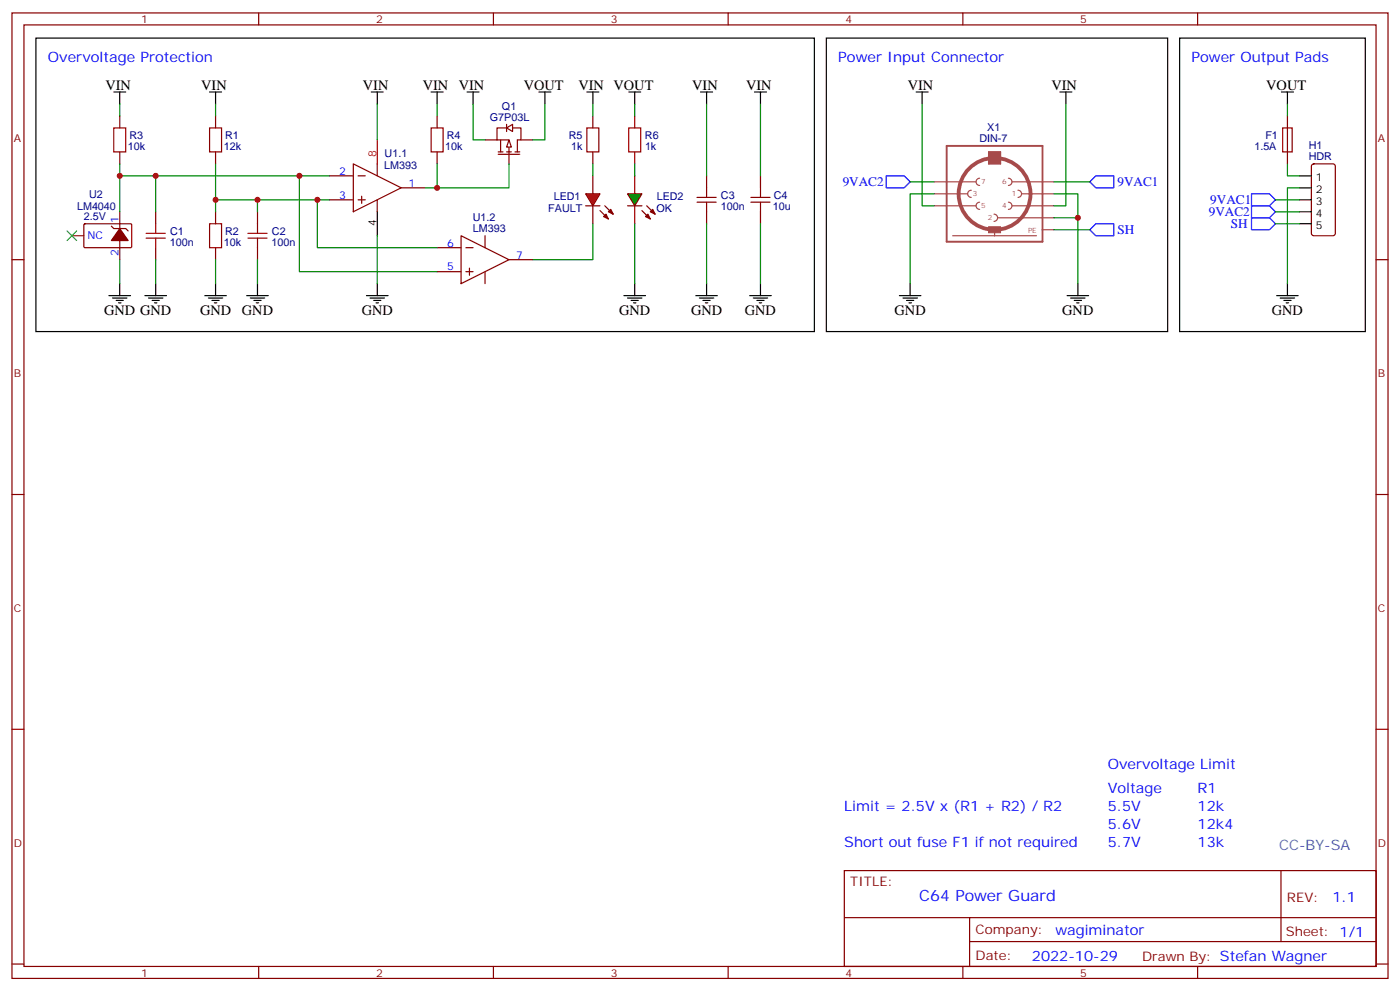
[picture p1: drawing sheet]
<svg xmlns="http://www.w3.org/2000/svg" width="412mm" height="292mm" viewBox="0 0 412 292" stroke-linecap="round" stroke-linejoin="round" font-family="sans-serif">
<g fill="none" stroke="#870000" stroke-width=".35">
<path d="M3.5 3.8h405.4v284.3h-405.4zM7.1 7.3h398.2v277.3h-398.2zM76.2 3.8v3.5M145.3 3.8v3.5M214.5 3.8v3.5M283.6 3.8v3.5M352.8 3.8v3.5M35.3 34.1v3.6M63.5 34.1v3.6M149.2 36.6v2.1M149.2 37.7h-2.8v3.5h3.5v3.5M151 37.7h2.5v3.5h-1.1v3.5"/>
<path d="M35.3 44.7v3.6M63.5 44.7v3.6M97 51.8h7.1M97 58.8h7.1M104.1 48.3l14.1 7-14.1 7.1zM105.5 51.8h2.1M105.5 58.8h2.1M106.5 57.8v2.1M111.1 48.3v3.5M111.1 58.8v3.6M118.2 55.3h7M146.8 44.7h1.4"/>
<path d="M146.8 45.4h6.3M147.5 41.2v3.5M149.2 44.7h1.4M151.7 44.7h1.4M3.5 76.5h3.6M21.2 69.4h3.5M24.8 66.1l.2-.2h13.6l.2 .4-.1 6.5-.2 .2-13.6-.1-.2-.3zM32.8 66.6l.7 .7h3.5l.7 .7M35.3 62.4v14.1M45.9 62.4v3.5M45.9 73v3.5M63.5 62.4v3.5"/>
<path d="M63.5 73v3.5M75.8 62.4v3.5M75.8 73v3.5M128.8 73h7M135.8 69.4l14.1 7.1-14.1 7zM137.2 73h2.1M138.3 79v2.1M142.9 69.4v3.6M149.9 76.5h7.1M405.3 76.5h3.6M128.8 80h7M137.2 80h2.1"/>
<path d="M142.9 80v3.5M3.5 145.6h3.6M405.3 145.6h3.6M3.5 214.8h3.6M405.3 214.8h3.6M248.7 256.4h156.6v28.2h-156.6zM377.3 256.4v20.9M248.7 270.2h156.5M285.6 277.3h119.6M285.6 270.2v14.2M3.5 283.9h3.6M76.2 284.6v3.5"/>
<path d="M145.3 284.6v3.5M214.5 284.6v3.5M283.6 284.6v3.5M352.8 284.6v3.5M405.3 283.9h3.6"/>
</g>
<path d="M111.1 41.2v7.1" fill="none" stroke="#f00" stroke-width=".35"/>
<path d="M33.5 27.1h3.5M35.3 27.1v3.5M111.1 62.4v7" fill="none" stroke="#000" stroke-width=".35"/>
<path d="M35.3 67.3l2.4 3.5h-4.9z" fill="#870000" stroke="#870000" stroke-width=".35"/>
<g fill="none" stroke="#a64a4a" stroke-width=".35">
<path d="M275.2 57.1h9.8M275.2 53.6h12.3M286.1 56a1.06 1.06 0 0 0-1.1 1.1 1.06 1.06 0 0 0 1.1 1M288.6 52.5a1.06 1.06 0 0 0-1.1 1.1 1.06 1.06 0 0 0 1.1 1M288.6 59.5a1.06 1.06 0 0 0-1.1 1.1 1.06 1.06 0 0 0 1.1 1.1M291.2 44.7h3.5v3.6h-3.5zM297 59.5a1.06 1.06 0 0 1 1.1 1.1 1.06 1.06 0 0 1-1.1 1.1M297 52.5a1.06 1.06 0 0 1 1.1 1.1 1.06 1.06 0 0 1-1.1 1M298.1 53.6h12.3M299.9 56a1.06 1.06 0 0 1 1 1.1 1.06 1.06 0 0 1-1 1M300.9 57.1h9.5M275.2 60.6h12.3"/>
<path d="M280.6 69.4h24.7M292.8 63.1a1.06 1.06 0 0 1 1.1 1 1.06 1.06 0 0 1-1.1 1.1M293 67.7v1.7M293.9 64.1h16.5M298.1 60.6h12.3M307 67.7h3.4"/>
</g>
<path d="M278.9 43h28.2v28.2h-28.2z" fill="none" stroke="#a64a4a" stroke-width=".56"/>
<path d="M303.6 57.1a10.6 10.6 0 0 0-15.5-9.4 10.6 10.6 0 0 0-1.2 18.1 10.6 10.6 0 0 0 16.6-7.3l.1-1.3" fill="none" stroke="#a64a4a" stroke-width="1.1"/>
<g fill="#a64a4a" stroke="#a64a4a" stroke-width=".29">
<path d="M291.2 44.7h3.5v3.6h-3.5z"/>
<path d="M291.2 66.8h3.5v1.7h-3.5z"/>
</g>
<path d="M33.5 37.7h3.5v7h-3.5zM61.7 37.7h3.6v7h-3.6zM43 70.1h5.7M43 68.7h5.7M45.9 65.9v2.8M45.9 70.1v2.9M61.7 65.9h3.6v7.1h-3.6zM73 70.1h5.7M73 68.7h5.7M75.8 65.9v2.8M75.8 70.1v2.9" fill="none" stroke="#a10000" stroke-width=".35"/>
<path d="M19.8 68l2.8 2.8M22.6 68l-2.8 2.8" fill="none" stroke="#3c3" stroke-width=".35"/>
<path d="M35.3 48.3v14.1M35.3 51.8h61.7M45.9 51.8v10.6M63.5 48.3v14.1M63.5 58.8h33.5M75.8 58.8v3.6M88.2 51.8v28.2h40.6M93.5 58.8v14.2h35.3" fill="none" stroke="#008700" stroke-width=".35"/>
<g fill="#fff" stroke="#870000" stroke-width=".35">
<path d="M149.2 37.7l1.8-1.1v2.1z"/>
<path d="M149.9 41.2l.7 2.1h-1.4z"/>
</g>
<path d="M128.8 34.1v3.6M128.8 44.7v3.6M142.9 41.2h3.5M149.9 44.7v3.6M153.5 41.2h3.5M174.6 51.8v5.3M172.5 60.6h4.2M174.6 60.6v5.3M176.7 62l2.5 2.5M178.2 60.6l2.4 2.5" fill="none" stroke="#870000" stroke-width=".35"/>
<path d="M127 37.7h3.5v7h-3.5z" fill="none" stroke="#a10000" stroke-width=".35"/>
<path d="M61.7 27.1h3.6M63.5 27.1v3.5M109.4 27.1h3.5M111.1 27.1v3.5M127 27.1h3.5M128.8 27.1v3.5M137.6 27.1h3.5M139.3 27.1v3.5M158.7 27.1h3.6M160.5 27.1v3.5M172.9 27.1h3.5M174.6 27.1v3.5" fill="none" stroke="#000" stroke-width=".35"/>
<path d="M35.3 30.6v3.5M63.5 30.6v3.5M111.1 30.6v10.6M128.8 30.6v3.5M139.3 30.6v10.6h3.6M160.5 30.6v10.6h-3.5M128.8 48.3v7M149.9 48.3v7h-24.7" fill="none" stroke="#008700" stroke-width=".35"/>
<g fill="#870000" stroke="#870000" stroke-width=".35">
<path d="M177.8 63.8l.7-.7 .7 1.4z"/>
<path d="M179.2 62.4l.7-.7 .7 1.4z"/>
</g>
<path d="M172.5 57.1h4.2l-2.1 3.5z" fill="#f00" stroke="#870000" stroke-width=".35"/>
<path d="M172.9 37.7h3.5v7h-3.5z" fill="none" stroke="#a10000" stroke-width=".35"/>
<path d="M174.6 34.1v3.6M174.6 44.7v3.6M187 51.8v5.3M187 60.6v5.3" fill="none" stroke="#870000" stroke-width=".35"/>
<path d="M184.9 57.1h4.2l-2.1 3.5z" fill="#0c0" stroke="#870000" stroke-width=".35"/>
<path d="M187 34.1v3.6M379.2 34.1v14.2M187 44.7v3.6M208.1 51.8v3.5M224 51.8v3.5M386.5 48.5l.5-.2h5.6l.7 .4v20l-.4 .7h-5.9l-.7-.4v-20zM184.9 60.6h4.2M189.1 62l2.5 2.5M190.5 60.6l2.5 2.5M208.1 62.4v3.5M224 62.4v3.5" fill="none" stroke="#870000" stroke-width=".35"/>
<g fill="#870000" stroke="#870000" stroke-width=".35">
<path d="M190.1 63.8l.8-.7 .7 1.4z"/>
<path d="M191.6 62.4l.7-.7 .7 1.4z"/>
</g>
<path d="M185.2 37.7h3.5v7h-3.5zM377.8 37.7h2.8v7h-2.8zM205.3 59.5h5.7M205.3 58.1h5.7M208.1 55.3v2.8M208.1 59.5v2.9M221.2 59.5h5.6M221.2 58.1h5.6M224 55.3v2.8M224 59.5v2.9" fill="none" stroke="#a10000" stroke-width=".35"/>
<g fill="none" stroke="#000" stroke-width=".35">
<path d="M10.6 11.2h229.3v86.4h-229.3zM243.4 11.2h100.6v86.4h-100.6zM347.5 11.2h54.7v86.4h-54.7zM185.2 27.1h3.5M187 27.1v3.5M206.4 27.1h3.5M208.1 27.1v3.5M222.2 27.1h3.6M224 27.1v3.5M269.9 27.1h3.5M271.6 27.1v3.5M312.2 27.1h3.5"/>
<path d="M314 27.1v3.5M377.5 27.1h3.5M379.2 27.1v3.5M382.8 51.8h3.5M382.8 55.3h3.5M382.8 58.8h3.5M382.8 62.4h3.5M382.8 65.9h3.5M32.1 87.1h6.4M33.2 87.8h4.2M34.2 88.5h2.1M34.9 89.2h.7"/>
<path d="M35.3 83.5v3.6M42.7 87.1h6.3M43.7 87.8h4.3M44.8 88.5h2.1M45.5 89.2h.7M45.9 83.5v3.6M60.3 87.1h6.4M61.4 87.8h4.2M62.4 88.5h2.2M63.1 89.2h.8M63.5 83.5v3.6M72.7 87.1h6.3"/>
<path d="M73.7 87.8h4.3M74.8 88.5h2.1M75.5 89.2h.7M75.8 83.5v3.6M107.9 87.1h6.4M109 87.8h4.2M110.1 88.5h2.1M110.8 89.2h.7M111.1 83.5v3.6M183.8 87.1h6.3M184.9 87.8h4.2M185.9 88.5h2.1"/>
<path d="M186.6 89.2h.7M187 83.5v3.6M205 87.1h6.3M206 87.8h4.3M207.1 88.5h2.1M207.8 89.2h.7M208.1 83.5v3.6M220.8 87.1h6.4M221.9 87.8h4.2M223 88.5h2.1M223.7 89.2h.7M224 83.5v3.6"/>
<path d="M264.9 87.1h6.4M266 87.8h4.2M267.1 88.5h2.1M267.8 89.2h.7M268.1 83.5v3.6M314.3 87.1h6.4M315.4 87.8h4.2M316.4 88.5h2.2M317.1 89.2h.8M317.5 83.5v3.6M376.1 87.1h6.3M377.1 87.8h4.3"/>
<path d="M378.2 88.5h2.1M378.9 89.2h.7M379.2 83.5v3.6"/>
</g>
<g fill="none" stroke="#008700" stroke-width=".35">
<path d="M174.6 30.6v3.5M187 30.6v3.5M208.1 30.6v21.2M224 30.6v21.2M271.6 30.6v30h3.6M314 30.6v30h-3.6M379.2 30.6v3.5M174.6 48.3v3.5M187 48.3v3.5M268.1 53.6h7.1M275.2 57.1h-7.1v26.4M310.4 57.1h7.1v26.4"/>
<path d="M310.4 53.6h10.6M375.7 58.8h7.1M379.2 48.3v3.5h3.6M382.8 55.3h-3.6v28.2M35.3 76.5v7M45.9 76.5v7M63.5 76.5v7M75.8 76.5v7M111.1 69.4v14.1M174.6 65.9v10.6h-17.6M187 65.9v17.6M208.1 65.9v17.6"/>
<path d="M224 65.9v17.6M310.4 64.1h7.1M310.4 67.7h10.6M375.7 62.4h7.1M375.7 65.9h7.1"/>
</g>
<path d="M261.1 51.8h5.2l1.8 1.8-1.8 1.7h-5.2zM322.8 51.8h5.3v3.5h-5.3l-1.8-1.7zM368.7 57.1h5.2l1.8 1.7-1.8 1.8h-5.2zM322.8 65.9h5.3v3.5h-5.3l-1.8-1.7zM368.7 64.1h5.2l1.8 1.8-1.8 1.8h-5.2zM368.7 60.6h5.2l1.8 1.8-1.8 1.7h-5.2z" fill="none" stroke="#00f" stroke-width=".35"/>
<g fill="#c00">
<circle cx="35.3" cy="51.8" r=".88"/>
<circle cx="45.9" cy="51.8" r=".88"/>
<circle cx="63.5" cy="58.8" r=".88"/>
<circle cx="75.8" cy="58.8" r=".88"/>
<circle cx="93.5" cy="58.8" r=".88"/>
<circle cx="88.2" cy="51.8" r=".88"/>
<circle cx="128.8" cy="55.3" r=".88"/>
<circle cx="317.5" cy="64.1" r=".88"/>
</g>
<text font-size="4.6" fill="#00f" x="270.8" y="265.4">C64 Power Guard</text>
<g font-size="4.2" fill="#00f">
<text x="14.1" y="18.3">Overvoltage Protection</text>
<text x="246.9" y="18.3">Power Input Connector</text>
<text x="351" y="18.3">Power Output Pads</text>
<text x="326.3" y="226.4">Overvoltage Limit</text>
<text x="326.3" y="233.5">Voltage</text>
<text x="352.8" y="233.5">R1</text>
<text x="248.7" y="238.8">Limit = 2.5V x (R1 + R2) / R2</text>
<text x="326.3" y="238.8">5.5V</text>
<text x="352.8" y="238.8">12k</text>
<text x="326.3" y="244.1">5.6V</text>
<text x="352.8" y="244.1">12k4</text>
<text x="248.7" y="249.3">Short out fuse F1 if not required</text>
<text x="326.3" y="249.3">5.7V</text>
<text x="352.8" y="249.3">13k</text>
<text x="392.5" y="265.7">1.1</text>
<text x="310.9" y="275.2">wagiminator</text>
<text x="304" y="283">2022-10-29</text>
</g>
<g font-size="4.2">
<text x="31" y="26.4">VIN</text>
<text x="59.3" y="26.4">VIN</text>
<text x="106.9" y="26.4">VIN</text>
<text x="124.5" y="26.4">VIN</text>
<text x="135.1" y="26.4">VIN</text>
<text x="154.3" y="26.4">VOUT</text>
<text x="170.4" y="26.4">VIN VOUT</text>
<text x="203.9" y="26.4">VIN</text>
<text x="219.8" y="26.4">VIN</text>
<text x="267.4" y="26.4">VIN</text>
<text x="309.7" y="26.4">VIN</text>
<text x="373" y="26.4">VOUT</text>
<text x="30.7" y="92.7">GND GND</text>
<text x="58.9" y="92.7">GND</text>
<text x="71.3" y="92.7">GND</text>
<text x="106.5" y="92.7">GND</text>
<text x="182.4" y="92.7">GND</text>
<text x="203.6" y="92.7">GND</text>
<text x="219.4" y="92.7">GND</text>
<text x="263.5" y="92.7">GND</text>
<text x="312.9" y="92.7">GND</text>
<text x="374.6" y="92.7">GND</text>
</g>
<text font-size="4.2" fill="#0099b0" x="376.8" y="250.4">CC-BY-SA</text>
<g font-size="3.9" fill="#00f">
<text x="248.2" y="54.9">9VAC2</text>
<text x="329.2" y="54.8">9VAC1</text>
<text x="356.1" y="63.7">9VAC2</text>
<text x="356.5" y="60.1">9VAC1</text>
<text x="329.2" y="68.9">SH</text>
<text x="362.6" y="67.2">SH</text>
</g>
<g font-size="3.9" fill="#800">
<text x="250.5" y="261">TITLE:</text>
<text x="379.1" y="265.7">REV:</text>
<text x="287.4" y="275.2">Company:</text>
<text x="378.7" y="275.8">Sheet: 1/1</text>
<text x="287.4" y="282.9">Date:</text>
<text x="336.4" y="282.9">Drawn By: Stefan Wagner</text>
</g>
<g font-size="3.2" fill="#800">
<text x="41.6" y="6.8">1</text>
<text x="110.8" y="6.8">2</text>
<text x="179.9" y="6.8">3</text>
<text x="249.1" y="6.8">4</text>
<text x="318.2" y="6.8">5</text>
<text x="4.1" y="41.9">A</text>
<text x="405.9" y="41.9">A</text>
<text x="4.1" y="111.1">B</text>
<text x="405.9" y="111.1">B</text>
<text x="4.1" y="180.2">C</text>
<text x="405.9" y="180.2">C</text>
<text x="4.1" y="249.3">D</text>
<text x="405.9" y="249.3">D</text>
<text x="41.6" y="287.6">1</text>
<text x="110.8" y="287.6">2</text>
<text x="179.9" y="287.6">3</text>
<text x="249.1" y="287.6">4</text>
<text x="318.2" y="287.6">5</text>
</g>
<g font-size="3.2" fill="#000080">
<text x="144.3" y="35.6">G7P03L</text>
<text x="147.9" y="32.4">Q1</text>
<text x="38.1" y="40.9">R3</text>
<text x="66.3" y="40.9">R1</text>
<text x="131.6" y="40.9">R4</text>
<text x="167.6" y="40.9">R5</text>
<text x="190" y="40.9">R6</text>
<text x="288.5" y="42">DIN-7</text>
<text x="290.8" y="38.7">X1</text>
<text x="372.7" y="40.9">F1</text>
<text x="37.7" y="44.1">10k</text>
<text x="65.9" y="44.1">12k</text>
<text x="113.3" y="46.3">U1.1</text>
<text x="131.2" y="44.1">10k</text>
<text x="168.2" y="44.1">1k</text>
<text x="190" y="44.1">1k</text>
<text x="369.5" y="44.1">1.5A</text>
<text x="385.5" y="47.2">HDR</text>
<text x="385.5" y="44">H1</text>
<text x="113.2" y="49.8">LM393</text>
<text x="26.3" y="58.2">U2</text>
<text x="163.1" y="58.9">LED1</text>
<text x="193.4" y="58.9">LED2</text>
<text x="212.4" y="58.6">C3</text>
<text x="227.9" y="58.6">C4</text>
<text x="22.7" y="61.7">LM4040</text>
<text x="24.7" y="64.8">2.5V</text>
<text x="139.3" y="65.1">U1.2</text>
<text x="161.5" y="62.4">FAULT</text>
<text x="193.4" y="62.5">OK</text>
<text x="212.3" y="61.8">100n</text>
<text x="227.6" y="61.8">10u</text>
<text x="50.1" y="69.2">C1</text>
<text x="66.3" y="69.1">R2</text>
<text x="80.1" y="69.2">C2</text>
<text x="139.3" y="68.2">LM393</text>
<text x="50" y="72.4">100n</text>
<text x="65.9" y="72.3">10k</text>
<text x="80" y="72.4">100n</text>
</g>
<text font-size="3.2" fill="#f00" x="110.8" y="46.1" transform="rotate(-90 110.8 46.1)">8</text>
<g font-size="3.2" fill="#00f">
<text x="99.9" y="51.4">2</text>
<text x="99.9" y="58.5">3</text>
<text x="120.3" y="55">1</text>
<text x="34.9" y="65.5" transform="rotate(-90 34.9 65.5)">1</text>
<text x="25.8" y="70.5">NC</text>
<text x="34.9" y="75.3" transform="rotate(-90 34.9 75.3)">2</text>
<text x="131.7" y="72.6">6</text>
<text x="152" y="76.1">7</text>
<text x="131.7" y="79.7">5</text>
</g>
<g font-size="3.2">
<text x="387.6" y="53.2">1</text>
<text x="387.6" y="56.7">2</text>
<text x="387.6" y="60.3">3</text>
<text x="387.6" y="63.8">4</text>
<text x="110.8" y="66.5" transform="rotate(-90 110.8 66.5)">4</text>
<text x="387.6" y="67.3">5</text>
</g>
<g font-size="2.1" fill="#a54b4b">
<text x="286.6" y="57.8">3</text>
<text x="289" y="54.2">7</text>
<text x="295.2" y="54.2">6</text>
<text x="298" y="57.8">1</text>
<text x="289" y="61.3">5</text>
<text x="291" y="64.8">2</text>
<text x="295.2" y="61.3">4</text>
<text x="302.8" y="68.7">PE</text>
</g>
</svg>
